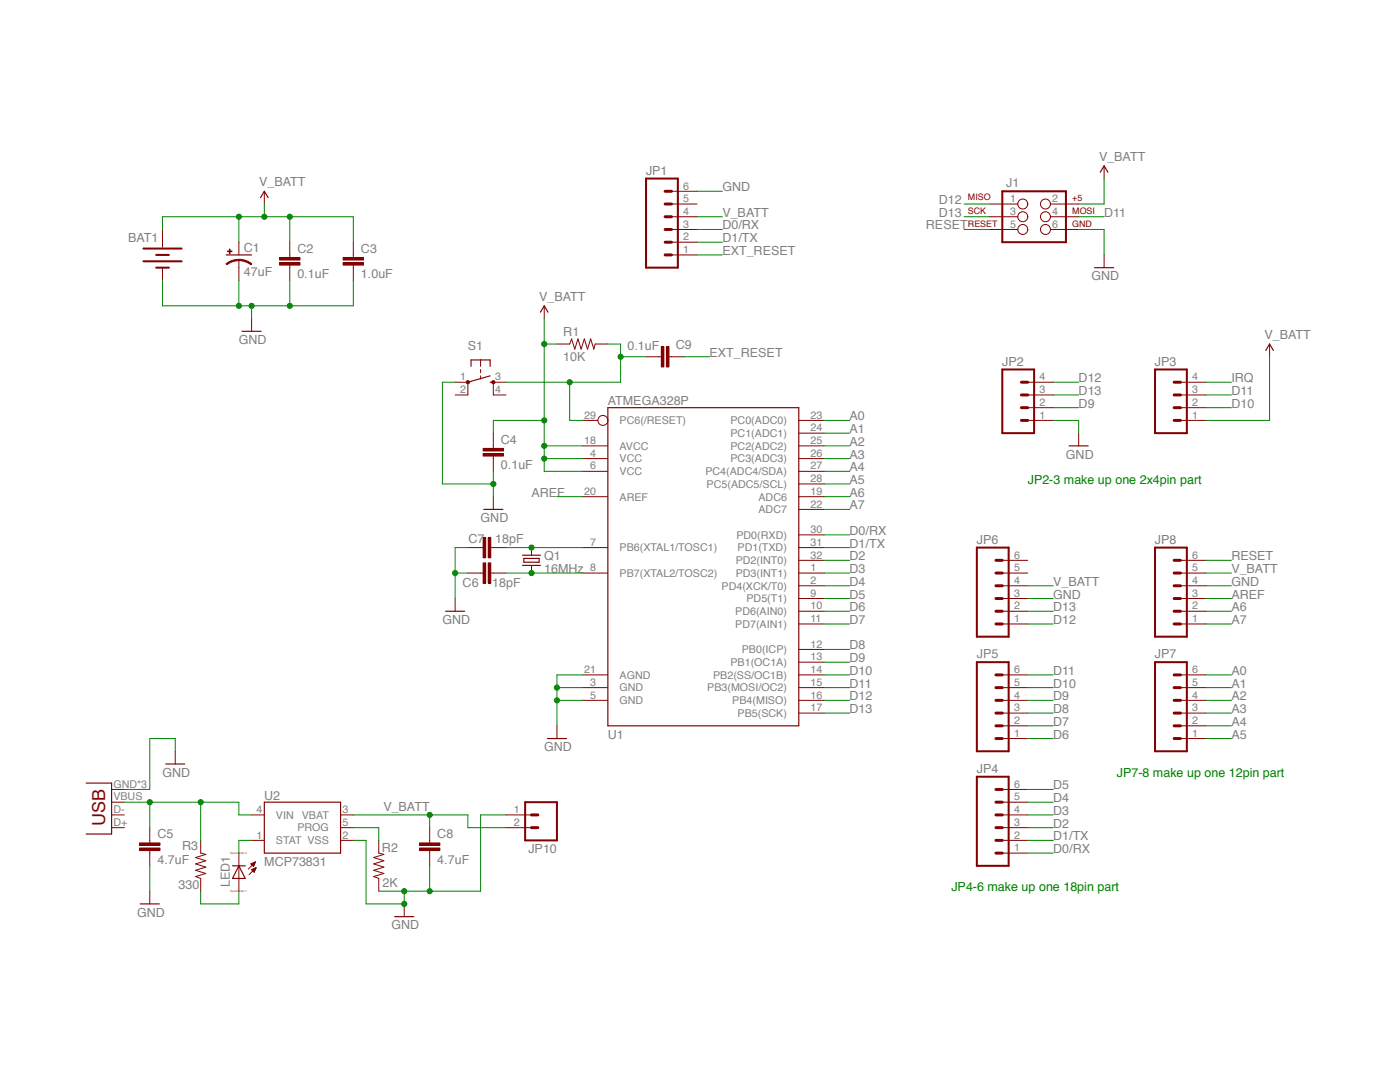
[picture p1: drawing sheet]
<svg xmlns="http://www.w3.org/2000/svg" width="279mm" height="216mm" viewBox="0 0 279 216" stroke-linecap="round" stroke-linejoin="round" font-family="sans-serif">
<path d="M45.1 50.9h5.1M121.3 81.3h38.1v63.5h-38.1z" fill="none" stroke="#820000" stroke-width=".23"/>
<g fill="none" stroke="#820000" stroke-width=".2">
<path d="M32.4 45.8v3.5M32.4 53.4v2.5M47.7 51.9v1.5M116.2 91.5h5.1M116.2 94h5.1M116.2 99.1h5.1M116.2 89h5.1M116.2 83.9h3.1M159.4 91.5h5.1M159.4 94h5.1M159.4 99.1h5.1M159.4 89h5.1"/>
<path d="M159.4 96.6h5.1M159.4 86.4h5.1M159.4 83.9h5.1M116.2 114.3h5.1M116.2 109.3h5.1M159.4 114.3h5.1M159.4 109.3h5.1M159.4 119.4h5.1M159.4 116.9h5.1M159.4 111.8h5.1M159.4 106.7h5.1M159.4 101.6h5.1"/>
<path d="M116.2 137.2h5.1M116.2 139.7h5.1M116.2 134.7h5.1M159.4 137.2h5.1M159.4 139.7h5.1M159.4 134.7h5.1M159.4 132.1h5.1M159.4 129.6h5.1M159.4 124.5h5.1M159.4 122h5.1M159.4 142.3h5.1"/>
<circle cx="120.3" cy="83.9" r=".99"/>
</g>
<path d="M28.6 49.6h7.6M28.6 52.1h7.6M31.2 50.9h2.5M31.2 53.4h2.5" fill="none" stroke="#820000" stroke-width=".4"/>
<path d="M47.7 51.7l1.3 .3 1.2 .6-.1 .2-1.4-.7-1-.1z" fill-rule="evenodd" fill="#820000"/>
<path d="M47.7 51.7l1.3 .3 1.2 .6-.1 .2-1.4-.7-1-.1z" fill="none" stroke="#820000" stroke-width=".2"/>
<path d="M45.1 52.6l1.2-.6 1.4-.2v.2l-1 .1-1.4 .7z" fill-rule="evenodd" fill="#820000"/>
<path d="M45.1 52.6l1.2-.6 1.4-.2v.2l-1 .1-1.4 .7z" fill="none" stroke="#820000" stroke-width=".2"/>
<path d="M45.4 50.1h.9v.1h-.9z" fill="#820000"/>
<path d="M45.4 50.1h.9v.1h-.9z" fill="none" stroke="#820000" stroke-width=".2"/>
<path d="M45.8 49.7h.1v.9h-.1z" fill="#820000"/>
<path d="M45.8 49.7h.1v.9h-.1zM47.7 48.3v2.6M47.7 53.4v2.5M57.8 50.9v.5M57.8 52.9v.5" fill="none" stroke="#820000" stroke-width=".2"/>
<path d="M55.8 52.4h4.1v.5h-4.1z" fill="#820000"/>
<path d="M55.8 52.4h4.1v.5h-4.1z" fill="none" stroke="#820000" stroke-width=".2"/>
<path d="M55.8 51.4h4.1v.5h-4.1z" fill="#820000"/>
<path d="M55.8 51.4h4.1v.5h-4.1zM57.8 48.3v2.6M57.8 53.4v2.5M70.5 50.9v.5M70.5 52.9v.5" fill="none" stroke="#820000" stroke-width=".2"/>
<path d="M68.5 52.4h4v.5h-4z" fill="#820000"/>
<path d="M68.5 52.4h4v.5h-4z" fill="none" stroke="#820000" stroke-width=".2"/>
<path d="M68.5 51.4h4v.5h-4z" fill="#820000"/>
<path d="M52.8 38.2v2.5M68.5 51.4h4v.5h-4zM70.5 48.3v2.6M70.5 53.4v2.5M108.6 61v2.6M98.5 89v.5M98.5 91v.5" fill="none" stroke="#820000" stroke-width=".2"/>
<path d="M52 39.4l.8-1.2 .7 1.2M107.8 62.3l.8-1.3 .8 1.3" fill="none" stroke="#820000" stroke-width=".23"/>
<path d="M96.4 90.5h4.1v.5h-4.1z" fill="#820000"/>
<path d="M96.4 90.5h4.1v.5h-4.1z" fill="none" stroke="#820000" stroke-width=".2"/>
<path d="M96.4 89.5h4.1v.5h-4.1z" fill="#820000"/>
<path d="M50.2 63.6v2.5M93.4 76.3v2.5M95.9 71.8v1.3M95.9 73.7v.7M95.9 75v.6M98.5 76.3v2.5M111.2 68.6h2.5l.4-1 .6 2.1 .6-2.1 .7 2.1 .6-2.1 .6 2.1 .7-2.1 .6 2.1 .3-1.1h2.5M96.4 89.5h4.1v.5h-4.1zM98.5 86.4v2.6M98.5 91.5v2.5M98.5 99.1v2.5M111.2 144.8v2.6" fill="none" stroke="#820000" stroke-width=".2"/>
<path d="M48.3 66.1h3.8M94 73.1v-1.3h3.8v1.3M97.8 76.3h.7M97.8 75l-4.4 1.3M96.5 101.6h3.9M109.2 147.4h3.9" fill="none" stroke="#820000" stroke-width=".23"/>
<circle cx="93.4" cy="76.3" r=".33" fill="#820000"/>
<circle cx="93.4" cy="76.3" r=".33" fill="none" stroke="#820000" stroke-width=".2"/>
<circle cx="98.5" cy="76.3" r=".33" fill="#820000"/>
<g fill="none" stroke="#820000" stroke-width=".2">
<path d="M134 38.2h5.1M134 50.9h5.1M134 48.3h5.1M134 45.8h5.1M134 43.2h5.1M134 40.7h5.1M90.8 76.3h2.6M90.8 78.8h2.6M98.5 76.3h2.5M98.5 78.8h2.5M95.9 114.3h.5M97.9 114.3h.6"/>
<path d="M106.1 109.3v1.5M106.1 112.8v1.5"/>
<circle cx="98.5" cy="76.3" r=".33"/>
</g>
<path d="M128.9 35.6h6.4v17.8h-6.4z" fill="none" stroke="#820000" stroke-width=".4"/>
<path d="M132.7 38.2h1.3M132.7 45.8h1.3M132.7 48.3h1.3M132.7 50.9h1.3M132.7 40.7h1.3M132.7 43.2h1.3" fill="none" stroke="#820000" stroke-width=".59"/>
<path d="M104.3 112.8h3.5M104.3 110.8h3.5M104.5 111.4h3.1v.8h-3.1z" fill="none" stroke="#820000" stroke-width=".23"/>
<path d="M97.4 112.3h.5v4.1h-.5z" fill="#820000"/>
<path d="M97.4 112.3h.5v4.1h-.5z" fill="none" stroke="#820000" stroke-width=".2"/>
<path d="M96.4 112.3h.5v4.1h-.5z" fill="#820000"/>
<path d="M93.4 114.3h2.5M95.9 109.3h.5M96.4 112.3h.5v4.1h-.5zM97.9 109.3h.6M98.5 114.3h2.5" fill="none" stroke="#820000" stroke-width=".2"/>
<path d="M96.4 107.2h.5v4.1h-.5z" fill="#820000"/>
<path d="M96.4 107.2h.5v4.1h-.5z" fill="none" stroke="#820000" stroke-width=".2"/>
<path d="M97.4 107.2h.5v4.1h-.5z" fill="#820000"/>
<g fill="none" stroke="#820000" stroke-width=".2">
<path d="M220.4 33.1v2.5M197.5 40.7h5.6M197.5 43.2h5.6M197.5 45.8h5.6M209.6 40.7h5.7M209.6 43.2h5.7M209.6 45.8h5.7M220.4 50.9v2.5M205.1 78.8h5.1M205.1 76.3h5.1M235.6 78.8h5.1M235.6 76.3h5.1"/>
<path d="M253.4 68.6v2.6M205.1 83.9h5.1M205.1 81.3h5.1M215.3 86.4v2.6M235.6 83.9h5.1M235.6 81.3h5.1M90.8 119.4v2.6M93.4 109.3h2.5M97.4 107.2h.5v4.1h-.5zM98.5 109.3h2.5M200 119.4h5.1M200 116.9h5.1"/>
<path d="M200 114.3h5.1M200 111.8h5.1M235.6 119.4h5.1M235.6 116.9h5.1M235.6 114.3h5.1M235.6 111.8h5.1M200 139.7h5.1M200 137.2h5.1M200 134.7h5.1M200 124.5h5.1M200 122h5.1M235.6 139.7h5.1"/>
<path d="M235.6 137.2h5.1M235.6 134.7h5.1M235.6 124.5h5.1M235.6 122h5.1M200 157.5h5.1M200 147.4h5.1M200 144.8h5.1M200 142.3h5.1M235.6 147.4h5.1M235.6 144.8h5.1M235.6 142.3h5.1M29.9 167.7v.5"/>
<path d="M29.9 169.7v.5M50.2 167.7h2.6M50.2 162.6h2.6M68 167.7h2.5M68 165.1h2.5M68 162.6h2.5M200 170.2h5.1M200 167.7h5.1M200 165.1h5.1M200 162.6h5.1M200 160.1h5.1"/>
<circle cx="204.1" cy="43.2" r=".99"/>
<circle cx="204.1" cy="45.8" r=".99"/>
<circle cx="204.1" cy="40.7" r=".99"/>
<circle cx="208.6" cy="43.2" r=".99"/>
<circle cx="208.6" cy="40.7" r=".99"/>
<circle cx="208.6" cy="45.8" r=".99"/>
</g>
<path d="M219.6 34.4l.8-1.3 .7 1.3M218.4 53.4h3.9M252.6 69.9l.8-1.3 .7 1.3M213.4 89h3.8M88.9 122h3.8M52.8 160.1h15.2v10.1h-15.2z" fill="none" stroke="#820000" stroke-width=".23"/>
<path d="M200 38.2h12.7v10.1h-12.7zM200 73.7h6.4v12.7h-6.4zM230.5 73.7h6.4v12.7h-6.4zM195 109.3h6.3v17.7h-6.3zM230.5 109.3h6.4v17.7h-6.4zM195 132.1h6.3v17.8h-6.3zM230.5 132.1h6.4v17.8h-6.4zM195 155h6.3v17.8h-6.3z" fill="none" stroke="#820000" stroke-width=".4"/>
<g fill="none" stroke="#820000" stroke-width=".59">
<path d="M203.8 78.8h1.3M203.8 76.3h1.3M234.3 78.8h1.3M234.3 76.3h1.3M203.8 81.3h1.3M203.8 83.9h1.3M234.3 81.3h1.3M234.3 83.9h1.3M198.8 119.4h1.2M198.8 114.3h1.2M198.8 116.9h1.2M198.8 111.8h1.2"/>
<path d="M234.3 119.4h1.3M234.3 114.3h1.3M234.3 116.9h1.3M234.3 111.8h1.3M198.8 137.2h1.2M198.8 139.7h1.2M198.8 134.7h1.2M198.8 122h1.2M198.8 124.5h1.2M234.3 137.2h1.3M234.3 139.7h1.3M234.3 134.7h1.3"/>
<path d="M234.3 122h1.3M234.3 124.5h1.3M198.8 157.5h1.2M198.8 142.3h1.2M198.8 144.8h1.2M198.8 147.4h1.2M234.3 142.3h1.3M234.3 144.8h1.3M234.3 147.4h1.3M198.8 165.1h1.2M198.8 167.7h1.2M198.8 170.2h1.2"/>
<path d="M198.8 160.1h1.2M198.8 162.6h1.2"/>
</g>
<path d="M27.9 169.2h4v.5h-4z" fill="#820000"/>
<path d="M27.9 169.2h4v.5h-4z" fill="none" stroke="#820000" stroke-width=".2"/>
<path d="M27.9 168.2h4v.5h-4z" fill="#820000"/>
<path d="M27.9 168.2h4v.5h-4zM29.9 165.1v2.6M29.9 170.2v2.6M85.8 167.7v.5M85.8 169.7v.5" fill="none" stroke="#820000" stroke-width=".2"/>
<path d="M83.7 169.2h4.1v.5h-4.1z" fill="#820000"/>
<path d="M83.7 169.2h4.1v.5h-4.1z" fill="none" stroke="#820000" stroke-width=".2"/>
<path d="M83.7 168.2h4.1v.5h-4.1z" fill="#820000"/>
<g fill="none" stroke="#820000" stroke-width=".2">
<path d="M131.5 71.2h.5M133.5 71.2h.5M22.3 157.5h2.5M35 149.9v2.5M22.3 165.1h2.5M22.3 162.6h2.5M22.3 160.1h2.5M29.9 177.8v2.6M40.1 167.7v2.5l1 .3-2.1 .6 2.1 .7-2.1 .6 2.1 .6-2.1 .7 2.1 .6-2.1 .6 1.1 .4v2.5M47.7 170.2v7.6M50.1 172.4h.7M50.2 172.5h.5"/>
<path d="M50.2 173.5l.9-.4-.4 .9zM50.3 173.6h.6M50.3 172.6h.4M50.3 173.5h.7M50.4 172.3h.4M50.4 173.7h.4M50.4 172.7h.3M50.5 173.8h.3M50.6 172.9h.1M50.6 173.3h.4M50.6 174h.1M50.6 172.1h.3"/>
<path d="M50.9 173.2h.2M50.9 172h.1M51 172l-1.4 1.4M51 172l-.4 .9-.5-.5M51 172l-.9 .4M51.1 173.1l-1.4 1.4M75.6 167.7v2.5l1 .3-2 .6 2 .7-2 .6 2 .6-2 .7 2 .6-2 .6 1 .4v2.5M83.7 168.2h4.1v.5h-4.1zM85.8 165.1v2.6M85.8 170.2v2.6M101 165.1h5.1M101 162.6h5.1"/>
<path d="M80.7 180.4v2.5"/>
</g>
<path d="M17.2 156.3h5.1v10.1h-5.1M33.1 152.4h3.8M46.4 172.8h2.5M47.7 172.8l1.2 2.5h-2.5zM28 180.4h3.8M78.8 182.9h3.8" fill="none" stroke="#820000" stroke-width=".23"/>
<path d="M104.8 160.1h6.4v7.6h-6.4z" fill="none" stroke="#820000" stroke-width=".4"/>
<path d="M106.1 165.1h1.2M106.1 162.6h1.2" fill="none" stroke="#820000" stroke-width=".59"/>
<path d="M132 69.2h.5v4h-.5z" fill="#820000"/>
<path d="M132 69.2h.5v4h-.5z" fill="none" stroke="#820000" stroke-width=".2"/>
<path d="M133 69.2h.5v4h-.5z" fill="#820000"/>
<path d="M128.9 71.2h2.6M133 69.2h.5v4h-.5zM134 71.2h2.6" fill="none" stroke="#820000" stroke-width=".2"/>
<path d="M47.7 43.2v5.1M52.8 40.7v2.5h-20.4v2.6" fill="none" stroke="#008100" stroke-width=".2"/>
<circle cx="47.7" cy="43.2" r=".51" fill="#008100"/>
<g fill="none" stroke="#008100" stroke-width=".2">
<path d="M52.8 43.2h5v5.1"/>
<circle cx="47.7" cy="43.2" r=".51"/>
</g>
<circle cx="52.7" cy="43.2" r=".51" fill="#008100"/>
<g fill="none" stroke="#008100" stroke-width=".2">
<path d="M57.8 43.2h12.7v5.1"/>
<circle cx="52.8" cy="43.2" r=".51"/>
</g>
<circle cx="57.8" cy="43.2" r=".51" fill="#008100"/>
<g fill="none" stroke="#008100" stroke-width=".2">
<path d="M108.6 63.6v27.9h7.6M108.6 89h7.6"/>
<circle cx="57.8" cy="43.2" r=".51"/>
</g>
<circle cx="108.6" cy="89" r=".51" fill="#008100"/>
<g fill="none" stroke="#008100" stroke-width=".2">
<path d="M108.6 91.5v2.5h7.6"/>
<circle cx="108.6" cy="89" r=".51"/>
</g>
<circle cx="108.6" cy="91.5" r=".51" fill="#008100"/>
<g fill="none" stroke="#008100" stroke-width=".2">
<path d="M108.6 83.9h-10.1v2.5"/>
<circle cx="108.6" cy="91.5" r=".51"/>
</g>
<circle cx="108.6" cy="83.9" r=".51" fill="#008100"/>
<g fill="none" stroke="#008100" stroke-width=".2">
<path d="M108.6 68.6h2.6"/>
<circle cx="108.6" cy="83.9" r=".51"/>
</g>
<circle cx="108.6" cy="68.6" r=".51" fill="#008100"/>
<g fill="none" stroke="#008100" stroke-width=".2">
<path d="M220.4 35.6v5.1h-5.1M139.1 43.2h5.1M253.4 71.2v12.7h-12.7M205.1 116.9h5.1M240.7 114.3h5.1M70.5 162.6h22.9v2.5h7.6M85.8 162.6v2.5"/>
<circle cx="108.6" cy="68.6" r=".51"/>
</g>
<circle cx="85.7" cy="162.6" r=".51" fill="#008100"/>
<g fill="none" stroke="#008100" stroke-width=".2">
<path d="M90.8 76.3h-2.5v20.3h10.2M98.5 94v5.1"/>
<circle cx="85.8" cy="162.6" r=".51"/>
</g>
<circle cx="98.4" cy="96.6" r=".51" fill="#008100"/>
<g fill="none" stroke="#008100" stroke-width=".2">
<path d="M32.4 55.9v5.1h25.4v-5.1M50.2 61v2.6"/>
<circle cx="98.5" cy="96.6" r=".51"/>
</g>
<circle cx="50.2" cy="61" r=".51" fill="#008100"/>
<g fill="none" stroke="#008100" stroke-width=".2">
<path d="M47.7 55.9v5.1"/>
<circle cx="50.2" cy="61" r=".51"/>
</g>
<circle cx="47.7" cy="61" r=".51" fill="#008100"/>
<g fill="none" stroke="#008100" stroke-width=".2">
<path d="M70.5 55.9v5.1h-12.7"/>
<circle cx="47.7" cy="61" r=".51"/>
</g>
<circle cx="57.8" cy="61" r=".51" fill="#008100"/>
<g fill="none" stroke="#008100" stroke-width=".2">
<path d="M111.2 139.7h5M116.2 137.2h-5v7.6"/>
<circle cx="57.8" cy="61" r=".51"/>
</g>
<circle cx="111.1" cy="139.7" r=".51" fill="#008100"/>
<g fill="none" stroke="#008100" stroke-width=".2">
<path d="M116.2 134.7h-5v2.5"/>
<circle cx="111.2" cy="139.7" r=".51"/>
</g>
<circle cx="111.1" cy="137.2" r=".51" fill="#008100"/>
<g fill="none" stroke="#008100" stroke-width=".2">
<path d="M139.1 38.2h5.1M90.8 114.3h2.6M93.4 109.3h-2.6v10.1"/>
<circle cx="111.2" cy="137.2" r=".51"/>
</g>
<circle cx="90.8" cy="114.3" r=".51" fill="#008100"/>
<g fill="none" stroke="#008100" stroke-width=".2">
<path d="M215.3 45.8h5.1v5.1M210.2 83.9h5.1v2.5M205.1 119.4h5.1M240.7 116.9h5.1M35 149.9v-2.5h-5.1v10.1h-5.1M29.9 172.8v5M70.5 167.7h2.6v12.7h7.6v-2.6h5.1v-5"/>
<circle cx="90.8" cy="114.3" r=".51"/>
</g>
<circle cx="80.7" cy="180.4" r=".51" fill="#008100"/>
<g fill="none" stroke="#008100" stroke-width=".2">
<path d="M75.6 177.8h5.1"/>
<circle cx="80.7" cy="180.4" r=".51"/>
</g>
<circle cx="80.7" cy="177.8" r=".51" fill="#008100"/>
<g fill="none" stroke="#008100" stroke-width=".2">
<path d="M95.9 162.6v15.2h-10.1"/>
<circle cx="80.7" cy="177.8" r=".51"/>
</g>
<circle cx="85.7" cy="177.8" r=".51" fill="#008100"/>
<g fill="none" stroke="#008100" stroke-width=".2">
<path d="M139.1 45.8h5.1M139.1 48.3h5.1M139.1 50.9h5.1M192.4 43.2h5.1M192.4 40.7h5.1M215.3 43.2h5.1M136.6 71.2h5M210.2 78.8h5.1M210.2 76.3h5.1M240.7 78.8h5.1M164.5 83.9h5.1M164.5 86.4h5.1"/>
<path d="M164.5 89h5.1M164.5 91.5h5.1M164.5 94h5.1M164.5 96.6h5.1M164.5 99.1h5.1M210.2 81.3h5.1M240.7 81.3h5.1M101 109.3h15.2M164.5 101.6h5.1M164.5 106.7h5.1M164.5 109.3h5.1M164.5 111.8h5.1"/>
<path d="M164.5 114.3h5.1M164.5 116.9h5.1M164.5 119.4h5.1M164.5 134.7h5.1M164.5 137.2h5.1M164.5 139.7h5.1M164.5 122h5.1M164.5 124.5h5.1M164.5 129.6h5.1M164.5 132.1h5.1M205.1 134.7h5.1M205.1 137.2h5.1"/>
<path d="M205.1 139.7h5.1M205.1 122h5.1M205.1 124.5h5.1M240.7 134.7h5.1M240.7 137.2h5.1M240.7 139.7h5.1M240.7 122h5.1M240.7 124.5h5.1M164.5 142.3h5.1M205.1 142.3h5.1M205.1 144.8h5.1M205.1 147.4h5.1"/>
<path d="M205.1 157.5h5.1M240.7 142.3h5.1M240.7 144.8h5.1M240.7 147.4h5.1M95.9 162.6h5.1M205.1 162.6h5.1M205.1 170.2h5.1M205.1 167.7h5.1M205.1 165.1h5.1M205.1 160.1h5.1"/>
<circle cx="85.8" cy="177.8" r=".51"/>
</g>
<circle cx="106.1" cy="109.3" r=".51" fill="#008100"/>
<g fill="none" stroke="#008100" stroke-width=".2">
<path d="M101 114.3h15.2"/>
<circle cx="106.1" cy="109.3" r=".51"/>
</g>
<circle cx="106.1" cy="114.3" r=".51" fill="#008100"/>
<g fill="none" stroke="#008100" stroke-width=".2">
<path d="M240.7 76.3h5.1M111.2 99.1h5M240.7 119.4h5.1M24.8 160.1h22.9v2.5h2.5M40.1 177.8v2.6h7.6v-2.6M40.1 160.1v7.6M50.2 167.7h-2.5v2.5"/>
<circle cx="106.1" cy="114.3" r=".51"/>
</g>
<circle cx="40" cy="160.1" r=".51" fill="#008100"/>
<g fill="none" stroke="#008100" stroke-width=".2">
<path d="M29.9 160.1v5"/>
<circle cx="40.1" cy="160.1" r=".51"/>
</g>
<circle cx="29.9" cy="160.1" r=".51" fill="#008100"/>
<g fill="none" stroke="#008100" stroke-width=".2">
<path d="M113.7 76.3v7.6h2.5M121.3 68.6h2.6v7.7h-22.9M70.5 165.1h5.1v2.6"/>
<circle cx="29.9" cy="160.1" r=".51"/>
</g>
<circle cx="113.7" cy="76.3" r=".51" fill="#008100"/>
<g fill="none" stroke="#008100" stroke-width=".2">
<path d="M123.9 71.2h5"/>
<circle cx="113.7" cy="76.3" r=".51"/>
</g>
<circle cx="123.8" cy="71.2" r=".51" fill="#008100"/>
<g fill="none" stroke="#008100" stroke-width=".2">
<path d="M192.4 45.8h5.1M240.7 111.8h5.1"/>
<circle cx="123.9" cy="71.2" r=".51"/>
</g>
<text font-size="3.6" fill="#820000" x="21" y="164.9" transform="rotate(-90 21 164.9)">USB</text>
<g font-size="2.5" fill="#808080">
<text x="128.9" y="34.9">JP1</text>
<text x="219.3" y="32.1">V_BATT</text>
<text x="51.7" y="37.2">V_BATT</text>
<text x="144.2" y="38.2">GND</text>
<text x="187.3" y="40.7">D12</text>
<text x="200.8" y="37.4">J1</text>
<text x="144.2" y="43.2">V_BATT</text>
<text x="144.2" y="45.8">D0/RX</text>
<text x="184.8" y="45.8">RESET</text>
<text x="187.3" y="43.2">D13</text>
<text x="220.3" y="43.2">D11</text>
<text x="25.6" y="48.3">BAT1</text>
<text x="48.7" y="50.2">C1</text>
<text x="59.3" y="50.5">C2</text>
<text x="72" y="50.5">C3</text>
<text x="144.2" y="48.3">D1/TX</text>
<text x="144.2" y="50.9">EXT_RESET</text>
<text x="48.7" y="55.1">47uF</text>
<text x="59.3" y="55.6">0.1uF</text>
<text x="72" y="55.6">1.0uF</text>
<text x="217.8" y="55.9">GND</text>
<text x="107.6" y="60">V_BATT</text>
<text x="47.7" y="68.6">GND</text>
<text x="93.4" y="69.9">S1</text>
<text x="112.4" y="71.9">10K</text>
<text x="112.4" y="67.1">R1</text>
<text x="125.2" y="69.9">0.1uF</text>
<text x="134.9" y="69.7">C9</text>
<text x="141.6" y="71.2">EXT_RESET</text>
<text x="252.3" y="67.6">V_BATT</text>
<text x="200" y="73">JP2</text>
<text x="215.3" y="76.3">D12</text>
<text x="230.5" y="73">JP3</text>
<text x="245.7" y="76.3">IRQ</text>
<text x="121.3" y="80.8">ATMEGA328P</text>
<text x="169.6" y="83.9">A0</text>
<text x="215.3" y="81.3">D9</text>
<text x="215.3" y="78.8">D13</text>
<text x="245.7" y="81.3">D10</text>
<text x="245.7" y="78.8">D11</text>
<text x="100" y="88.6">C4</text>
<text x="169.6" y="86.4">A1</text>
<text x="169.6" y="89">A2</text>
<text x="100" y="93.7">0.1uF</text>
<text x="169.6" y="91.5">A3</text>
<text x="169.6" y="94">A4</text>
<text x="212.7" y="91.5">GND</text>
<text x="106.1" y="99.1">AREF</text>
<text x="169.6" y="96.6">A5</text>
<text x="169.6" y="99.1">A6</text>
<text x="169.6" y="101.7">A7</text>
<text x="95.9" y="104.2">GND</text>
<text x="169.6" y="106.7">D0/RX</text>
<text x="93.5" y="108.3">C7</text>
<text x="98.8" y="108.3">18pF</text>
<text x="108.6" y="111.8">Q1</text>
<text x="169.6" y="109.3">D1/TX</text>
<text x="169.6" y="111.8">D2</text>
<text x="195" y="108.5">JP6</text>
<text x="230.5" y="108.5">JP8</text>
<text x="245.7" y="111.8">RESET</text>
<text x="92.3" y="117.1">C6</text>
<text x="98.2" y="117.1">18pF</text>
<text x="108.6" y="114.3">16MHz</text>
<text x="169.6" y="114.3">D3</text>
<text x="169.6" y="116.9">D4</text>
<text x="169.6" y="119.4">D5</text>
<text x="210.2" y="116.9">V_BATT</text>
<text x="210.2" y="119.4">GND</text>
<text x="245.7" y="114.3">V_BATT</text>
<text x="245.7" y="116.9">GND</text>
<text x="245.7" y="119.4">AREF</text>
<text x="88.3" y="124.5">GND</text>
<text x="169.6" y="122">D6</text>
<text x="169.6" y="124.5">D7</text>
<text x="210.2" y="124.5">D12</text>
<text x="210.2" y="122">D13</text>
<text x="245.7" y="122">A6</text>
<text x="245.7" y="124.5">A7</text>
<text x="169.6" y="129.6">D8</text>
<text x="195" y="131.4">JP5</text>
<text x="230.5" y="131.4">JP7</text>
<text x="169.6" y="132.1">D9</text>
<text x="169.6" y="134.7">D10</text>
<text x="169.6" y="137.2">D11</text>
<text x="210.2" y="137.2">D10</text>
<text x="210.2" y="134.7">D11</text>
<text x="245.7" y="134.7">A0</text>
<text x="245.7" y="137.2">A1</text>
<text x="169.6" y="139.7">D12</text>
<text x="169.6" y="142.3">D13</text>
<text x="210.2" y="142.3">D8</text>
<text x="210.2" y="139.7">D9</text>
<text x="245.7" y="139.7">A2</text>
<text x="245.7" y="142.3">A3</text>
<text x="108.6" y="149.9">GND</text>
<text x="121.3" y="147.4">U1</text>
<text x="210.2" y="147.4">D6</text>
<text x="210.2" y="144.8">D7</text>
<text x="245.7" y="144.8">A4</text>
<text x="245.7" y="147.4">A5</text>
<text x="32.4" y="155">GND</text>
<text x="195" y="154.2">JP4</text>
<text x="52.7" y="159.5">U2</text>
<text x="76.5" y="161.8">V_BATT</text>
<text x="210.2" y="160.1">D4</text>
<text x="210.2" y="157.5">D5</text>
<text x="31.4" y="167.3">C5</text>
<text x="87.3" y="167.3">C8</text>
<text x="210.2" y="167.7">D1/TX</text>
<text x="210.2" y="165.1">D2</text>
<text x="210.2" y="162.6">D3</text>
<text x="31.4" y="172.4">4.7uF</text>
<text x="36.4" y="169.7">R3</text>
<text x="52.7" y="172.8">MCP73831</text>
<text x="76.2" y="170">R2</text>
<text x="87.3" y="172.4">4.7uF</text>
<text x="105.5" y="170.2">JP10</text>
<text x="210.2" y="170.2">D0/RX</text>
<text x="35.6" y="177.3">330</text>
<text x="45.9" y="177" transform="rotate(-90 45.9 177)">LED1</text>
<text x="76.4" y="177.1">2K</text>
<text x="27.3" y="182.9">GND</text>
<text x="78.1" y="185.4">GND</text>
</g>
<g font-size="2.5" fill="#008100">
<text x="205.1" y="96.6">JP2-3 make up one 2x4pin part</text>
<text x="222.9" y="155">JP7-8 make up one 12pin part</text>
<text x="189.9" y="177.8">JP4-6 make up one 18pin part</text>
</g>
<g font-size="2.1" fill="#808080">
<text x="136.3" y="40.4">5</text>
<text x="136.3" y="37.8">6</text>
<text x="201.6" y="40.4">1</text>
<text x="210" y="40.4">2</text>
<text x="136.3" y="48">2</text>
<text x="136.3" y="45.4">3</text>
<text x="136.3" y="42.9">4</text>
<text x="201.6" y="42.9">3</text>
<text x="201.6" y="45.4">5</text>
<text x="210" y="42.9">4</text>
<text x="210" y="45.4">6</text>
<text x="136.3" y="50.5">1</text>
<text x="91.8" y="75.9">1</text>
<text x="98.8" y="75.9">3</text>
<text x="207.4" y="75.9">4</text>
<text x="237.9" y="75.9">4</text>
<text x="91.8" y="78.4">2</text>
<text x="98.8" y="78.4">4</text>
<text x="116.6" y="83.5">29</text>
<text x="161.7" y="83.5">23</text>
<text x="207.4" y="83.5">1</text>
<text x="207.4" y="81">2</text>
<text x="207.4" y="78.4">3</text>
<text x="237.9" y="83.5">1</text>
<text x="237.9" y="81">2</text>
<text x="237.9" y="78.4">3</text>
<text x="116.6" y="88.6">18</text>
<text x="123.6" y="89.7">AVCC</text>
<text x="123.6" y="84.6">PC6(/RESET)</text>
<text x="145.8" y="89.7">PC2(ADC2)</text>
<text x="145.8" y="87.2">PC1(ADC1)</text>
<text x="145.8" y="84.6">PC0(ADC0)</text>
<text x="161.7" y="88.6">25</text>
<text x="161.7" y="86.1">24</text>
<text x="117.8" y="91.1">4</text>
<text x="117.8" y="93.7">6</text>
<text x="123.6" y="92.3">VCC</text>
<text x="123.6" y="94.8">VCC</text>
<text x="140.8" y="94.8">PC4(ADC4/SDA)</text>
<text x="145.8" y="92.3">PC3(ADC3)</text>
<text x="161.7" y="93.7">27</text>
<text x="161.7" y="91.1">26</text>
<text x="116.6" y="98.8">20</text>
<text x="123.6" y="99.9">AREF</text>
<text x="141" y="97.3">PC5(ADC5/SCL)</text>
<text x="151.4" y="99.9">ADC6</text>
<text x="161.7" y="101.3">22</text>
<text x="161.7" y="98.8">19</text>
<text x="161.7" y="96.2">28</text>
<text x="147" y="107.5">PD0(RXD)</text>
<text x="151.4" y="102.4">ADC7</text>
<text x="161.7" y="106.4">30</text>
<text x="117.8" y="114">8</text>
<text x="117.8" y="108.9">7</text>
<text x="123.6" y="110">PB6(XTAL1/TOSC1)</text>
<text x="146.8" y="112.6">PD2(INT0)</text>
<text x="147.2" y="110">PD1(TXD)</text>
<text x="161.7" y="114">1</text>
<text x="161.7" y="111.5">32</text>
<text x="161.7" y="108.9">31</text>
<text x="202.4" y="114">5</text>
<text x="202.4" y="111.5">6</text>
<text x="237.9" y="114">5</text>
<text x="237.9" y="111.5">6</text>
<text x="123.6" y="115.1">PB7(XTAL2/TOSC2)</text>
<text x="144" y="117.6">PD4(XCK/T0)</text>
<text x="146.8" y="115.1">PD3(INT1)</text>
<text x="161.7" y="119.1">9</text>
<text x="161.7" y="116.5">2</text>
<text x="202.4" y="119.1">3</text>
<text x="202.4" y="116.5">4</text>
<text x="237.9" y="119.1">3</text>
<text x="237.9" y="116.5">4</text>
<text x="146.7" y="125.3">PD7(AIN1)</text>
<text x="146.7" y="122.7">PD6(AIN0)</text>
<text x="149" y="120.2">PD5(T1)</text>
<text x="161.7" y="124.1">11</text>
<text x="161.7" y="121.6">10</text>
<text x="202.4" y="124.1">1</text>
<text x="202.4" y="121.6">2</text>
<text x="237.9" y="124.1">1</text>
<text x="237.9" y="121.6">2</text>
<text x="148" y="130.3">PB0(ICP)</text>
<text x="161.7" y="131.8">13</text>
<text x="161.7" y="129.2">12</text>
<text x="116.6" y="134.3">21</text>
<text x="117.8" y="136.8">3</text>
<text x="123.6" y="138">GND</text>
<text x="123.6" y="135.4">AGND</text>
<text x="141.1" y="138">PB3(MOSI/OC2)</text>
<text x="142.3" y="135.4">PB2(SS/OC1B)</text>
<text x="145.8" y="132.9">PB1(OC1A)</text>
<text x="161.7" y="136.8">15</text>
<text x="161.7" y="134.3">14</text>
<text x="202.4" y="136.8">5</text>
<text x="202.4" y="134.3">6</text>
<text x="237.9" y="136.8">5</text>
<text x="237.9" y="134.3">6</text>
<text x="117.8" y="139.4">5</text>
<text x="123.6" y="140.5">GND</text>
<text x="146.1" y="140.5">PB4(MISO)</text>
<text x="147.2" y="143">PB5(SCK)</text>
<text x="161.7" y="141.9">17</text>
<text x="161.7" y="139.4">16</text>
<text x="202.4" y="141.9">3</text>
<text x="202.4" y="139.4">4</text>
<text x="237.9" y="141.9">3</text>
<text x="237.9" y="139.4">4</text>
<text x="202.4" y="147">1</text>
<text x="202.4" y="144.5">2</text>
<text x="237.9" y="147">1</text>
<text x="237.9" y="144.5">2</text>
<text x="22.6" y="159.7">VBUS</text>
<text x="22.6" y="157.2">GND*3</text>
<text x="202.4" y="159.7">5</text>
<text x="202.4" y="157.2">6</text>
<text x="22.6" y="164.8">D+</text>
<text x="22.6" y="162.2">D-</text>
<text x="51.2" y="162.2">4</text>
<text x="51.2" y="167.3">1</text>
<text x="55.1" y="163.4">VIN</text>
<text x="59.4" y="165.9">PROG</text>
<text x="60.2" y="163.4">VBAT</text>
<text x="68.3" y="162.2">3</text>
<text x="68.3" y="164.8">5</text>
<text x="68.3" y="167.3">2</text>
<text x="102.5" y="162.2">1</text>
<text x="102.5" y="164.8">2</text>
<text x="202.4" y="167.3">2</text>
<text x="202.4" y="164.8">3</text>
<text x="202.4" y="162.2">4</text>
<text x="55.1" y="168.4">STAT VSS</text>
<text x="202.4" y="169.9">1</text>
</g>
<g font-size="1.8" fill="#820000">
<text x="193.2" y="39.9">MISO</text>
<text x="214" y="40.2">+5</text>
<text x="193.2" y="45.3">RESET</text>
<text x="193.2" y="42.7">SCK</text>
<text x="214" y="42.6">MOSI</text>
<text x="214" y="45.3">GND</text>
</g>
<g font-size=".6" fill="#810082">
<text x="46" y="170.4">SpiceOrder 2</text>
<text x="46" y="178">SpiceOrder 1</text>
</g>
</svg>
